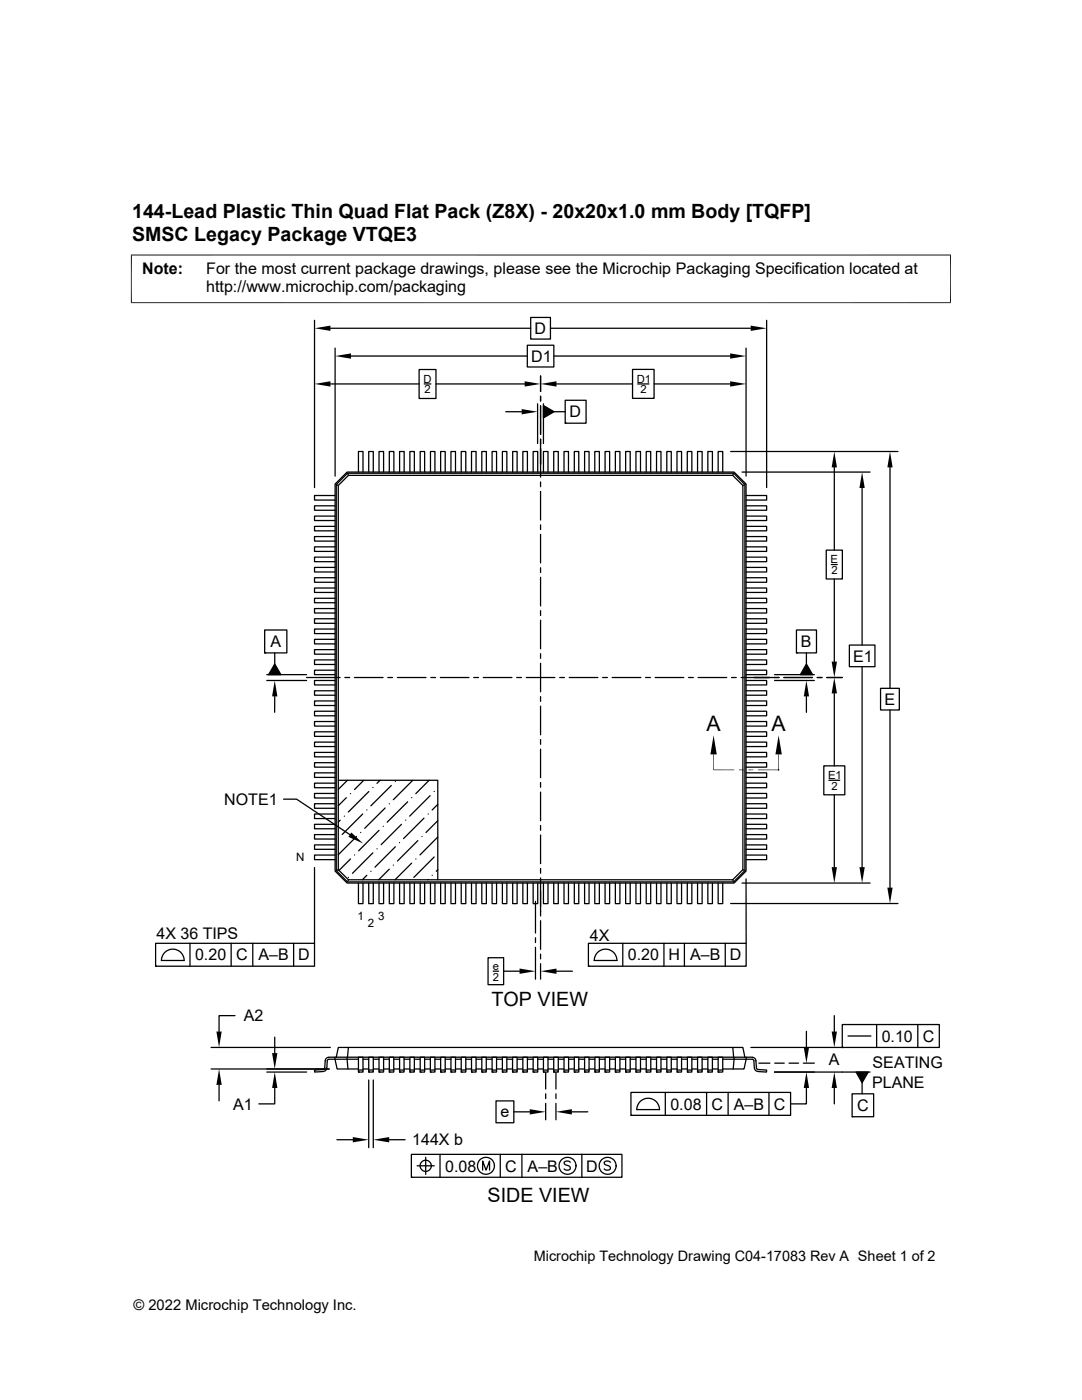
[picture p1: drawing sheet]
<svg xmlns="http://www.w3.org/2000/svg" width="216mm" height="279mm" viewBox="0 0 216 279" stroke-linecap="round" stroke-linejoin="round" font-family="sans-serif">
<g fill="none" stroke="#000" stroke-width=".25">
<path d="M62.8 63.9v33.4M65.9 76.6h17.7M65.9 65.5h40M66.9 69.5v25.5M70 71.1h35.2M83.6 73.7h3.4v5.8h-3.4zM84.6 76.6h1.4M87 76.6h17.7M105.2 68.9h5.3v4.3h-5.3zM105.9 63.4h3.9v4.3h-3.9zM107.9 75v3.1M107.9 79.1v.9"/>
<path d="M109.8 65.5h40M110.5 71.1h35.2M111 76.6h15.2M112.8 79.9h4.1v4.6h-4.1zM126.2 73.7h4.3v5.8h-4.3zM127.2 76.6h2.3M130.5 76.6h15.2M148.9 69.5v25.5M153 63.9v33.4M66.9 98.9h-4.1v.9h4.1M66.9 96.6l2.4-2.4h77.2l2.4 2.4v77.2l-2.4 2.4h-77.2l-2.4-2.4zM67.1 96.7l.4 .2"/>
<path d="M67.5 96.9l2-2h76.7l2 2v76.7l-2 2h-76.7l-2-2zM69.3 94.4l.2 .5M69.3 94.4h77.1l2.2 2.3v77l-2.2 2.3h-77.1l-2.2-2.3v-77zM71.5 94.2v-4.1h.9v4.1M73.6 94.2v-4.1h.9v4.1M75.6 94.2v-4.1h.9v4.1M77.7 94.2v-4.1h.9v4.1M79.7 94.2v-4.1h.9v4.1M81.8 94.2v-4.1h.9v4.1M83.8 94.2v-4.1h.9v4.1M85.9 94.2v-4.1h.9v4.1M87.9 94.2v-4.1h.9v4.1"/>
<path d="M90 94.2v-4.1h.9v4.1M92 94.2v-4.1h.9v4.1M94.1 94.2v-4.1h.9v4.1M96.1 94.2v-4.1h.9v4.1M98.2 94.2v-4.1h.9v4.1M100.2 94.2v-4.1h.9v4.1M100.9 82.2h3.2M102.3 94.2v-4.1h.9v4.1M104.3 94.2v-4.1h.9v4.1M106.4 94.2v-4.1h.9v4.1M107.3 80.6v7.9M107.9 96.2v.9"/>
<path d="M107.9 98.1v5.7M107.9 81v5.7M107.9 87.7v7.5M108.4 80.9l2.2 1.3-2.2 1.2zM108.4 80.6v7.9M108.4 94.2v-4.1h.9v4.1M110.5 94.2v-4.1h.9v4.1M110.6 82.2h2.2M112.5 94.2v-4.1h.9v4.1M112.8 84.5h.1M114.6 94.2v-4.1h.9v4.1M116.6 94.2v-4.1h.9v4.1"/>
<path d="M118.7 94.2v-4.1h.9v4.1M120.7 94.2v-4.1h.9v4.1M122.8 94.2v-4.1h.9v4.1M124.8 94.2v-4.1h1v4.1M126.9 94.2v-4.1h.9v4.1M128.9 94.2v-4.1h.9v4.1M131 94.2v-4.1h.9v4.1M133.1 94.2v-4.1h.8v4.1M135.1 94.2v-4.1h.9v4.1M137.1 94.2v-4.1h.9v4.1M139.2 94.2v-4.1h.9v4.1M141.2 94.2v-4.1h1v4.1"/>
<path d="M143.3 94.2v-4.1h.9v4.1M145.8 90.1h33.4M146.4 94.4l-.2 .5M148.1 94.2h25.5M148.6 96.7l-.4 .2M148.9 98.9h4.1v.9h-4.1M166.5 93.3v16.5M172 97.4v31.3M177.6 93.3v44.1M66.9 119.4h-4.1v.9h4.1M66.9 117.3h-4.1v.9h4.1M66.9 115.3h-4.1v.9h4.1"/>
<path d="M66.9 113.2h-4.1v1h4.1M66.9 111.2h-4.1v.9h4.1M66.9 109.1h-4.1v.9h4.1M66.9 107.1h-4.1v.9h4.1M66.9 105.1h-4.1v.8h4.1M66.9 103h-4.1v.9h4.1M66.9 100.9h-4.1v.9h4.1M107.9 104.7v1M107.9 106.6v5.8M107.9 113.3v1M107.9 115.2v5.7M148.9 100.9h4.1v.9h-4.1"/>
<path d="M148.9 103h4.1v.9h-4.1M148.9 105.1h4.1v.8h-4.1M148.9 107.1h4.1v.9h-4.1M148.9 109.1h4.1v.9h-4.1M148.9 111.2h4.1v.9h-4.1M148.9 113.2h4.1v1h-4.1M148.9 115.3h4.1v.9h-4.1M148.9 117.3h4.1v.9h-4.1M148.9 119.4h4.1v.9h-4.1M164.9 109.8h3.2v5.7h-3.2zM165.9 112.7h1.2M166.5 115.5v16.5"/>
<path d="M52.8 125.7h4.4v4.6h-4.4zM52.8 130.3h.1M53.2 135.8h8M53.2 134.6h8M54.8 130.3v2.2M54.8 132.5l1.2 2.1h-2.4zM54.8 139v3.2M61.2 135.2h6.7M66.9 139.9h-4.1v.9h4.1M66.9 137.9h-4.1v.8h4.1M66.9 135.8h-4.1v.9h4.1M66.9 133.8h-4.1v.8h4.1"/>
<path d="M66.9 131.7h-4.1v.9h4.1M66.9 129.6h-4.1v1h4.1M66.9 127.6h-4.1v.9h4.1M66.9 125.5h-4.1v.9h4.1M66.9 123.5h-4.1v.9h4.1M66.9 121.5h-4.1v.8h4.1M68.8 135.2h1M70.7 135.2h5.7M77.4 135.2h.9M79.3 135.2h5.7M86 135.2h.9M87.9 135.2h5.7"/>
<path d="M94.5 135.2h1M96.4 135.2h5.8M103.1 135.2h1M105 135.2h5.7M107.9 121.9v.9M107.9 123.8v5.7M107.9 130.5v.9M107.9 132.4v5.7M107.9 139v1M111.7 135.2h.9M113.6 135.2h5.7M120.2 135.2h1"/>
<path d="M122.2 135.2h5.7M128.8 135.2h1M130.7 135.2h5.7M137.4 135.2h.9M139.3 135.2h5.7M146 135.2h.9M148.9 121.5h4.1v.8h-4.1M148.9 123.5h4.1v.9h-4.1M148.9 125.5h4.1v.9h-4.1M148.9 127.6h4.1v.9h-4.1M148.9 129.6h4.1v1h-4.1M148.9 131.7h4.1v.9h-4.1"/>
<path d="M148.9 133.8h4.1v.8h-4.1M148.9 135.8h4.1v.9h-4.1M148.9 137.9h4.1v.8h-4.1M148.9 139.9h4.1v.9h-4.1M154.6 135.8h7.9M154.6 134.6h7.9M155.4 135.2h-7.5M156.4 135.2h5.7M158.9 125.7h4v4.6h-4zM158.9 130.3h.1M160.9 139v3.2M160.9 132.5l1.2 2.1h-2.4z"/>
<path d="M160.9 130.3v2.2M163.1 135.2h.9M165 135.2h3.1M166.5 138.4v14.4M169.5 128.7h5.1v4.4h-5.1zM172 133.1v40M175.7 137.4h3.8v4.3h-3.8zM56.6 159.5h2.6l10.6 7.1M66.9 158.3h-4.1v1h4.1M66.9 156.3h-4.1v.9h4.1M66.9 154.2h-4.1v1h4.1M66.9 152.2h-4.1v.9h4.1"/>
<path d="M66.9 150.2h-4.1v.8h4.1M66.9 148.1h-4.1v.9h4.1M66.9 146.1h-4.1v.9h4.1M66.9 144h-4.1v.9h4.1M66.9 141.9h-4.1v1h4.1M67.5 155.7h19.9v19.9M69.1 159.2l-1.6 1.6M69.3 155.7l-1.8 1.8M69.9 158.4h.1M72.6 155.7l-1.9 1.9M73.6 158l-4.1 4.1M74.4 157.2h.1"/>
<path d="M75.8 155.7l-.6 .6M78.1 156.8l-4.1 4M78.9 155.9h.1M82.1 159.2h.1M82.4 155.7l-3.9 3.9M85.6 155.7l-2.6 2.7M85.8 158.8l-4.1 4.1M86.6 158h.1M107.9 140.9v5.7M107.9 147.6v.9M107.9 149.5v5.7M107.9 156.2v.9"/>
<path d="M107.9 158.1v5.7M148.9 141.9h4.1v1h-4.1M148.9 144h4.1v.9h-4.1M148.9 146.1h4.1v.9h-4.1M148.9 148.1h4.1v.9h-4.1M148.9 150.2h4.1v.8h-4.1M148.9 152.2h4.1v.9h-4.1M148.9 154.2h4.1v1h-4.1M148.9 156.3h4.1v.9h-4.1M148.9 158.3h4.1v1h-4.1M155.4 153.6h.1M164.4 152.8h4.2v5.8h-4.2z"/>
<path d="M165.4 155.7h2.2M166.5 158.6v14.5M177.6 141.7v35.4M62.8 173.1v15.2M66.9 170.6h-4.1v1h4.1M66.9 168.6h-4.1v.9h4.1M66.9 166.6h-4.1v.8h4.1M66.9 164.5h-4.1v.9h4.1M66.9 162.5h-4.1v.9h4.1M66.9 160.4h-4.1v.9h4.1M67.5 173.6l-.4 .1M67.9 163.7l-.4 .4"/>
<path d="M68.7 162.9h.1M69.5 175.1h.1M69.5 175.6l-.2 .4M69.9 171.4l-2.3 2.3M70.7 170.6h.1M71.1 166.9l-3.6 3.7M71.5 176.2v4.1h.9v-4.1M72 166.1h.1M72.4 162.5l-4.1 4M73.2 174.7l-.9 .9M73.2 161.6h.1M73.6 176.2v4.1h.9v-4.1"/>
<path d="M74 173.9h.1M74.4 170.2l-4.1 4.1M75.2 169.4h.1M75.6 176.2v4.1h.9v-4.1M75.6 165.7l-4 4.1M76.5 164.9h.1M76.9 161.2l-4.1 4.1M77.7 176.2v4.1h.9v-4.1M77.7 173.5l-2.1 2.1M77.7 160.4h.1M78.5 172.7h.1M78.9 169l-4.1 4.1"/>
<path d="M79.7 168.2h.1M79.7 176.2v4.1h.9v-4.1M80.1 164.5l-4 4.1M80.9 163.7h.1M81.3 160l-4 4.1M81.8 176.2v4.1h.9v-4.1M82.1 172.3l-3.3 3.3M83 171.4h.1M83.4 167.8l-4.1 4M83.8 176.2v4.1h.9v-4.1M84.2 166.9h.1M84.6 163.3l-4.1 4.1"/>
<path d="M85.4 175.5l-.1 .1M85.4 162.5h.1M85.9 176.2v4.1h.9v-4.1M86.2 174.7h.1M86.6 171l-4 4.1M87.4 167l-3.6 3.6M87.4 173.6l-.3 .3M87.4 163.8l-2.4 2.3M87.4 160.5l-1.2 1.1M87.9 176.2v4.1h.9v-4.1M90 176.2v4.1h.9v-4.1M92 176.2v4.1h.9v-4.1"/>
<path d="M94.1 176.2v4.1h.9v-4.1M96.1 176.2v4.1h.9v-4.1M98.2 176.2v4.1h.9v-4.1M100.2 176.2v4.1h.9v-4.1M102.3 176.2v4.1h.9v-4.1M104.3 176.2v4.1h.9v-4.1M106.4 176.2v4.1h.9v-4.1M106.8 179.9v6.3M107.9 164.7v1M107.9 166.6v5.8M107.9 173.3v1M107.9 175.2v7.6"/>
<path d="M108.4 176.2v4.1h.9v-4.1M110.5 176.2v4.1h.9v-4.1M112.5 176.2v4.1h.9v-4.1M114.6 176.2v4.1h.9v-4.1M116.6 176.2v4.1h.9v-4.1M118.7 176.2v4.1h.9v-4.1M120.7 176.2v4.1h.9v-4.1M122.8 176.2v4.1h.9v-4.1M124.8 176.2v4.1h1v-4.1M126.9 176.2v4.1h.9v-4.1M128.9 176.2v4.1h.9v-4.1M131 176.2v4.1h.9v-4.1"/>
<path d="M133.1 176.2v4.1h.8v-4.1M135.1 176.2v4.1h.9v-4.1M137.1 176.2v4.1h.9v-4.1M139.2 176.2v4.1h.9v-4.1M141.2 176.2v4.1h1v-4.1M143.3 176.2v4.1h.9v-4.1M146.2 175.6l.2 .4M148.1 176.2h25.5M148.2 173.6l.4 .1M148.9 175.4v12.9M148.9 160.4h4.1v.9h-4.1M148.9 162.5h4.1v.9h-4.1"/>
<path d="M148.9 164.5h4.1v.9h-4.1M148.9 166.6h4.1v.8h-4.1M148.9 168.6h4.1v.9h-4.1M148.9 170.6h4.1v1h-4.1M31.1 188.3h31.7v4.5h-31.7zM31.1 192.8h.1M32.2 191.7h4.5a2.26 2.26 0 0 0-2.2-2.3 2.26 2.26 0 0 0-2.3 2.3M37.9 188.3v4.5M46.1 188.3v4.5M50.4 188.3v4.5M58.6 188.3v4.5M97.4 191.1h3.1v5.4h-3.1z"/>
<path d="M98.4 193.8h1.1M100.5 193.8h3.2M106.8 187.2v.9M106.8 189.1v6.3M107.9 183.7v5.8M107.9 190.4v1M107.9 192.3v3.1M111 193.8h3.2M117.4 188.3h31.5v4.5h-31.5zM117.4 192.8h.1M119.4 190a2.27 2.27 0 0 1 2.4-.4 2.27 2.27 0 0 1 1.3 2.1h-4.5l.2-.9zM124.3 188.3v4.5"/>
<path d="M132.5 188.3v4.5M136.6 188.3v4.5M144.7 188.3v4.5M145.8 180.3h33.4M42.1 213.3h23.6M42.1 209h23.8M43.7 216.5v3.2M46.9 202.7h-3.2v3.2M53.2 214h8M54.8 217.1v3.2h-3.2M54.8 207v3.2M64.5 213.4l-1.7 .2v.4l1.7-.2"/>
<path d="M64.5 213.4l.3-.3 .1-1.4a.72 .72 0 0 1 .7-.7h84.5a.77 .77 0 0 1 .7 .7l.1 1.4 .3 .3M66.8 211l.5 2.3h4.2M67.1 211l.4-2h80.7l.4 2M69.3 211l.1 2.3M69.5 209l-.2 2M71.5 211.4h-6l-.2 .3-.2 1.8-.6 .3M71.5 211h.9v3h-.9zM71.5 214h.1M71.5 213.6h.9M72.4 211.4h1.2M72.4 213.3h1.2M73.6 215.5v13.5"/>
<path d="M73.6 211h.9v3h-.9zM73.6 214h.1M73.6 213.6h.9M74.5 211.4h1.1M74.5 215.5v13.5M74.5 213.3h1.1M75.6 211h.9v3h-.9zM75.6 214h.1M75.6 213.6h.9M76.5 211.4h1.2M76.5 213.3h1.2M77.7 211h.9v3h-.9z"/>
<path d="M77.7 214h.1M77.7 213.6h.9M78.6 211.4h1.1M78.6 213.3h1.1M79.7 211h.9v3h-.9zM79.7 214h.1M79.7 213.6h.9M80.6 211.4h1.2M80.6 213.3h1.2M81.8 211h.9v3h-.9zM81.8 214h.1M81.8 213.6h.9"/>
<path d="M82.7 211.4h1.1M82.7 213.3h1.1M83.8 211h.9v3h-.9zM83.8 214h.1M83.8 213.6h.9M84.7 211.4h1.2M84.7 213.3h1.2M85.9 211h.9v3h-.9zM85.9 214h.1M85.9 213.6h.9M86.8 211.4h1.1M86.8 213.3h1.1"/>
<path d="M87.9 211h.9v3h-.9zM87.9 214h.1M87.9 213.6h.9M88.8 211.4h1.2M88.8 213.3h1.2M90 211h.9v3h-.9zM90 214h.1M90 213.6h.9M90.9 211.4h1.1M90.9 213.3h1.1M92 211h.9v3h-.9zM92 214h.1"/>
<path d="M92 213.6h.9M92.9 211.4h1.2M92.9 213.3h1.2M94.1 211h.9v3h-.9zM94.1 214h.1M94.1 213.6h.9M95 211.4h1.1M95 213.3h1.1M96.1 211h.9v3h-.9zM96.1 214h.1M96.1 213.6h.9M97 211.4h1.2"/>
<path d="M97 213.3h1.2M98.2 211h.9v3h-.9zM98.2 214h.1M98.2 213.6h.9M99 219.7h3.5v4.4h-3.5zM99.1 211.4h1.1M99.1 213.3h1.1M100.2 211h.9v3h-.9zM100.2 214h.1M100.2 213.6h.9M101.1 211.4h1.2M101.1 213.3h1.2"/>
<path d="M102.3 211h.9v3h-.9zM102.3 214h.1M102.3 213.6h.9M103.2 211.4h1.1M103.2 213.3h1.1M104.3 211h.9v3h-.9zM104.3 214h.1M104.3 213.6h.9M105.2 211.4h1.2M105.2 213.3h1.2M106.4 211h.9v3h-.9zM106.4 214h.1"/>
<path d="M106.4 213.6h.9M107.3 211.4h1.1M107.3 213.3h1.1M108.4 211h.9v3h-.9zM108.4 214h.1M108.4 213.6h.9M108.9 214.1v3.2M108.9 218.3v.9M109.3 211.4h1.2M109.3 213.3h1.2M110.5 211h.9v3h-.9zM110.5 214h.1"/>
<path d="M110.5 213.6h.9M110.9 214.1v3.2M110.9 218.3v.9M111.4 211.4h1.1M111.4 213.3h1.1M112.5 211h1v3h-1zM112.5 214h.1M112.5 213.6h1M113.5 211.4h1.1M113.5 213.3h1.1M114.6 211h.9v3h-.9zM114.6 214h.1"/>
<path d="M114.6 213.6h.9M115.5 211.4h1.1M115.5 213.3h1.1M116.6 211h.9v3h-.9zM116.6 214h.1M116.6 213.6h.9M117.5 211.4h1.2M117.5 213.3h1.2M118.7 211h.9v3h-.9zM118.7 214h.1M118.7 213.6h.9M119.6 211.4h1.1"/>
<path d="M119.6 213.3h1.1M120.7 211h.9v3h-.9zM120.7 214h.1M120.7 213.6h.9M121.6 211.4h1.2M121.6 213.3h1.2M122.8 211h.9v3h-.9zM122.8 214h.1M122.8 213.6h.9M123.7 211.4h1.1M123.7 213.3h1.1M124.8 211h1v3h-1z"/>
<path d="M124.8 214h.1M124.8 213.6h1M125.8 211.4h1.1M125.8 213.3h1.1M125.9 218h31.9v4.6h-31.9zM126.9 211h.9v3h-.9zM126.9 214h.1M126.9 213.6h.9M127.8 211.4h1.1M127.8 213.3h1.1M127.8 219.7a2.27 2.27 0 0 1 2.5-.3 2.27 2.27 0 0 1 1.3 2h-4.5l.2-.9zM128.9 211h1v3h-1z"/>
<path d="M128.9 214h.1M128.9 213.6h1M129.9 213.3h1.1M129.9 211.4h1.1M131 211h.9v3h-.9zM131 214h.1M131 213.6h.9M131.9 213.3h1.2M131.9 211.4h1.2M132.8 218v4.6M133.1 211h.8v3h-.8zM133.1 214h.1"/>
<path d="M133.1 213.6h.8M133.9 213.3h1.2M133.9 211.4h1.2M135.1 211h.9v3h-.9zM135.1 214h.1M135.1 213.6h.9M136 213.3h1.2M136 211.4h1.2M137.2 211h.8v3h-.8zM137.2 214h.1M137.2 213.6h.8M138 213.3h1.2"/>
<path d="M138 211.4h1.2M139.2 211h.9v3h-.9zM139.2 214h.1M139.2 213.6h.9M140.1 213.3h1.1M140.1 211.4h1.1M141 218v4.6M141.2 211h1v3h-1zM141.2 214h.1M141.2 213.6h1M142.2 213.3h1.1M142.2 211.4h1.1"/>
<path d="M143.3 211h.9v3h-.9zM143.3 214h.1M143.3 213.6h.9M144.2 211.4h6l.2 .3 .1 1.5M145.3 218v4.6M146.2 209l.2 2M146.5 211l-.2 2.3M148.9 211l-.4 2.3h-4.3M149.8 209h18.3M150.5 213.1l.2 .5 .5 .2M151.2 213.4l1.8 .2v.4l-1.8-.2M151.4 212.2h2.2"/>
<path d="M153.4 218v4.6M154.6 212.2h1.9M157.4 212.2h1.9M160.3 212.2h2.2M160.9 217.1v3.2h-3.2M160.9 205.8v3.2M166.5 202.7v3.2M166.5 217.1v3.2M168.1 204.5h19.3v4.5h-19.3zM168.1 209h.1M169.2 206.8h4.6M170 218.3h4.3v4.6h-4.3z"/>
<path d="M170.8 214h2.4l-1.2 2.1zM172 216.1v2.2M173.6 214h-19.1M174.9 204.5v4.5M183.1 204.5v4.5M67.2 227.5h3.2M77.7 227.5h3.1M82.1 230.4h42v4.5h-42zM82.1 234.9h.1M83.2 232.7h3.5M84.9 230.9v3.5M87.8 230.4v4.5"/>
<path d="M96.3 233.5v-1.8l.7 1.8 .7-1.8v1.8M99.8 230.4v4.5M102.5 221.9h3.2M104.1 230.4v4.5M108.9 220.2v3.3M110.9 220.2v3.3M113.8 232a.7 .7 0 0 0-1.2 .2l.2 .2 .8 .3a.43 .43 0 0 1 0 .7 .88 .88 0 0 1-1-.1M114.1 221.9h3.2M116.1 230.4v4.5M121.8 232a.7 .7 0 0 0-1.2 .2l.1 .2 .7 .3a.43 .43 0 0 1 .4 .3 .43 .43 0 0 1-.2 .4 .86 .86 0 0 1-1-.1M125.9 222.6h.1M170 222.9h.1"/>
<circle cx="84.9" cy="232.7" r="1.12"/>
<circle cx="97" cy="232.7" r="1.69"/>
<circle cx="113.2" cy="232.7" r="1.69"/>
<circle cx="121.2" cy="232.7" r="1.69"/>
</g>
<g fill="#000">
<path d="M62.8 65.5l3.1-.5v1zM62.8 76.6l3.1-.5v1.1zM66.9 71.1l3.1-.6v1.1zM104.7 76.1l3.2 .5-3.2 .6zM107.9 76.6l3.1-.5v1.1zM145.7 70.5l3.2 .6-3.2 .5zM145.7 76.1l3.2 .5-3.2 .6zM149.8 65l3.2 .5-3.2 .5zM104.1 81.6l3.2 .6-3.2 .5zM108.4 80.9l2.2 1.3-2.2 1.2zM166.5 90.1l.5 3.2h-1.1zM172 94.2l.6 3.2h-1.1z"/>
<path d="M177.6 90.1l.5 3.2h-1zM54.8 135.8l.6 3.2h-1.1zM54.8 132.5l1.2 2.1h-2.4zM160.9 135.8l.5 3.2h-1zM160.9 132.5l1.2 2.1h-2.4zM165.9 132h1.1l-.5 3.2zM166.5 135.2l.5 3.2h-1.1zM142.4 146.7l.6 3.9h-1.2zM147.4 153.6h1l-1 .1zM147.4 153.7l1-.1v.1zM149.4 153.6h.9l-.9 .1zM149.4 153.7l.9-.1v.1z"/>
<path d="M155.4 146.7l.6 3.9h-1.3zM70.1 166.1l2.4 2.2-3-1.3zM165.9 173.1h1.1l-.5 3.1zM171.5 173.1h1.1l-.6 3.1zM177.1 177.1h1l-.5 3.2zM103.7 193.3l3.1 .5-3.1 .6zM107.9 193.8l3.1-.5v1.1zM43.7 213.3l.5 3.2h-1zM43.2 205.9h1l-.5 3.1zM54.3 210.2h1.1l-.6 3.1zM54.8 214l.6 3.1h-1.1zM160.4 209h1l-.5 3.2z"/>
<path d="M160.9 214l.5 3.1h-1zM166.5 214l.5 3.1h-1.1zM165.9 205.9h1.1l-.5 3.1zM170.8 214h2.4l-1.2 2.1zM70.4 226.9l3.2 .6-3.2 .5zM74.5 227.5l3.2-.6v1.1zM105.7 221.4l3.2 .5-3.2 .5zM110.9 221.9l3.2-.5v1z"/>
</g>
<path d="M26.1 50.9h163.7M26.2 50.8v9.7M189.7 50.8v9.7M26.1 60.4h163.7M142.4 150.6v3h4.1M151.3 153.6h4.1M155.4 150.6v3.1" fill="none" stroke="#000" stroke-width=".2"/>
<g font-size="4.3">
<text x="141" y="145.9">A</text>
<text x="153.9" y="145.9">A</text>
</g>
<g font-size="3.9">
<text x="26.4" y="43.5">144-Lead Plastic Thin Quad Flat Pack (Z8X) - 20x20x1.0 mm Body [TQFP]</text>
<text x="26.4" y="48.1">SMSC Legacy Package VTQE3</text>
<text x="98.1" y="200.8">TOP VIEW</text>
<text x="97.3" y="240">SIDE VIEW</text>
</g>
<g font-size="3.2">
<text x="28.4" y="54.7">Note:</text>
<text x="41.1" y="58.3">http://www.microchip.com/packaging</text>
<text x="41.1" y="54.7">For the most current package drawings, please see the Microchip Packaging Specification located at</text>
<text x="106.7" y="66.7">D</text>
<text x="106" y="72.2">D1</text>
<text x="113.7" y="83.3">D</text>
<text x="54" y="129.2">A</text>
<text x="159.8" y="129.2">B</text>
<text x="170.2" y="132">E1</text>
<text x="176.5" y="140.7">E</text>
<text x="44.7" y="160.6">NOTE1</text>
<text x="31.2" y="187.4">4X 36 TIPS</text>
<text x="38.9" y="191.7">0.20</text>
<text x="47.1" y="191.7">C</text>
<text x="51.6" y="191.7">A–B</text>
<text x="59.5" y="191.7">D</text>
<text x="117.7" y="187.7">4X</text>
<text x="125.3" y="191.7">0.20</text>
<text x="133.4" y="191.7">H</text>
<text x="137.7" y="191.7">A–B</text>
<text x="145.6" y="191.7">D</text>
<text x="48.7" y="203.8">A2</text>
<text x="175.9" y="207.9">0.10</text>
<text x="184.1" y="207.9">C</text>
<text x="165.4" y="212.6">A</text>
<text x="174.1" y="213.2">SEATING</text>
<text x="46.5" y="221.4">A1</text>
<text x="133.8" y="221.4">0.08</text>
<text x="142" y="221.4">C</text>
<text x="146.4" y="221.4">A–B</text>
<text x="154.4" y="221.4">C</text>
<text x="171" y="221.7">C</text>
<text x="174" y="217">PLANE</text>
<text x="99.9" y="223">e</text>
<text x="82.3" y="228.6">144X b</text>
<text x="88.8" y="233.8">0.08</text>
<text x="100.8" y="233.8">C</text>
<text x="105.3" y="233.8">A–B</text>
<text x="117" y="233.8">D</text>
</g>
<g font-size="2.9">
<text x="106.5" y="251.7">Microchip Technology Drawing C04-17083 Rev A Sheet 1 of 2</text>
<text x="26.6" y="261.3">© 2022 Microchip Technology Inc.</text>
</g>
<g font-size="2.3">
<text x="59.1" y="171.9">N</text>
<text x="71.4" y="183.6">1</text>
<text x="73.4" y="184.9">2</text>
<text x="75.4" y="183.6">3</text>
</g>
<g font-size="2.2">
<text x="84.5" y="76.4">D</text>
<text x="127.1" y="76.3">D1</text>
<text x="84.7" y="78.5">2</text>
<text x="127.8" y="78.5">2</text>
<text x="165.7" y="112.4">E</text>
<text x="165.9" y="114.5">2</text>
<text x="165.2" y="155.4">E1</text>
<text x="165.9" y="157.6">2</text>
<text x="98.3" y="193.5">e</text>
<text x="98.3" y="195.7">2</text>
</g>
</svg>
